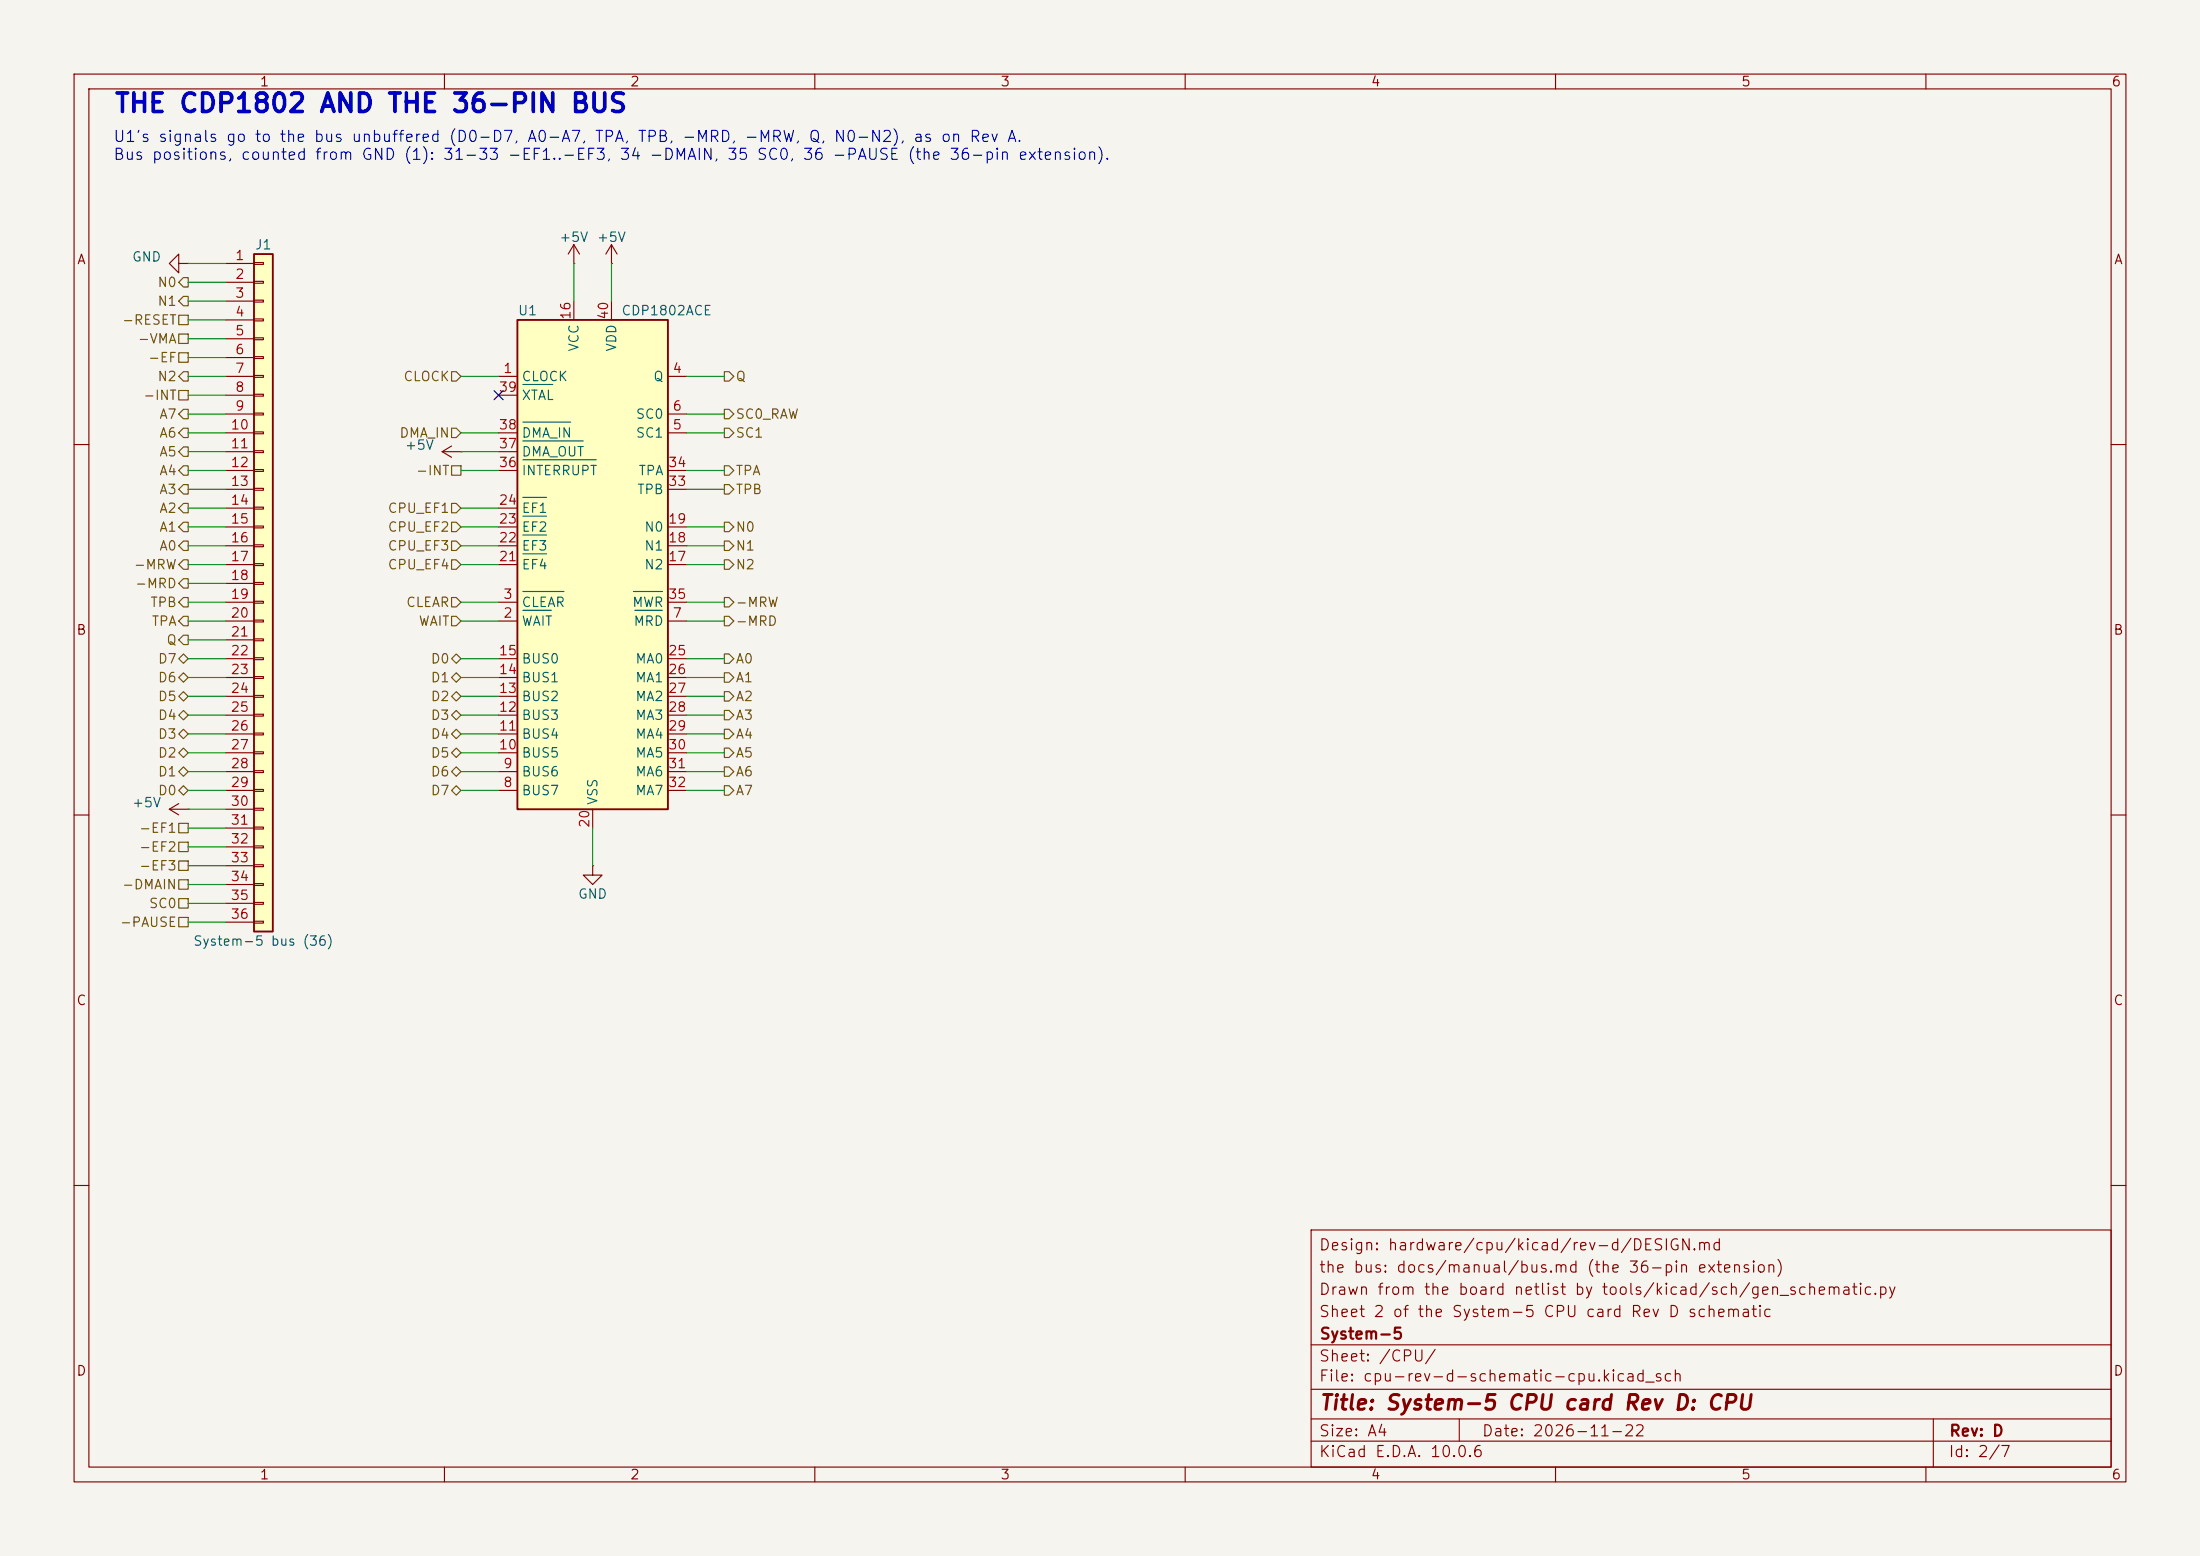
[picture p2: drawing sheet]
<svg xmlns="http://www.w3.org/2000/svg" width="297mm" height="210mm" viewBox="0 0 297 210" stroke-linecap="round" stroke-linejoin="round" font-family="sans-serif">
<path d="M0 0h297v210h-297z" fill="#f5f4ef" stroke="#f5f4ef" stroke-width=".14"/>
<g fill="none" stroke="#840000" stroke-width=".15">
<path d="M10 10h277v190h-277zM12 12h273v186h-273zM60 10v2M110 10v2M160 10v2M210 10v2M260 10v2M10 60h2M285 60h2M10 110h2M285 110h2M10 160h2"/>
<path d="M177 166h108v32h-108zM285 160h2M60 198v2M110 198v2M160 198v2M177 194.5h108M177 191.5h108M177 187.5h108M177 181.5h108M197 191.5v3M210 198v2M260 198v2"/>
<path d="M261 191.5v6.5"/>
</g>
<path d="M69.8 43.2h20.4v66h-20.4z" fill="#ffffc2"/>
<path d="M69.8 43.2h20.4v66h-20.4z" fill="none" stroke="#840000" stroke-width=".25"/>
<g fill="none" stroke="#840000" stroke-width=".15">
<path d="M67.3 50.8h2.5M67.3 58.4h2.5M67.3 53.3h2.5M77.5 40.6v2.6M82.5 40.6v2.6M90.2 50.8h2.5M90.2 58.4h2.5M90.2 55.9h2.5M67.3 76.2h2.5M67.3 73.7h2.5M67.3 71.1h2.5M67.3 68.6h2.5"/>
<path d="M67.3 63.5h2.5M67.3 61h2.5M90.2 76.2h2.5M90.2 73.7h2.5M90.2 71.1h2.5M90.2 66h2.5M90.2 63.5h2.5M67.3 83.8h2.5M67.3 81.3h2.5M67.3 99.1h2.5M67.3 96.5h2.5M67.3 94h2.5"/>
<path d="M67.3 91.4h2.5M67.3 88.9h2.5M90.2 83.8h2.5M90.2 81.3h2.5M90.2 99.1h2.5M90.2 96.5h2.5M90.2 94h2.5M90.2 91.4h2.5M90.2 88.9h2.5M67.3 106.7h2.5M67.3 104.1h2.5M67.3 101.6h2.5"/>
<path d="M80 109.2v2.6M90.2 106.7h2.5M90.2 104.1h2.5M90.2 101.6h2.5"/>
</g>
<path d="M70.6 59.5h8.1M70.6 57h6.4M70.6 51.9h4M70.6 79.8h5.5M70.6 74.8h3.2M70.6 72.2h3.2M70.6 69.7h3.2M70.6 67.1h3.2M70.6 62.1h9.9M85.5 79.8h3.9M70.6 82.4h3.8M85.7 82.4h3.7" fill="none" stroke="#006464" stroke-width=".15"/>
<path d="M34.3 34.3h2.5v91.4h-2.5z" fill="#ffffc2"/>
<path d="M34.3 34.3h2.5v91.4h-2.5z" fill="none" stroke="#840000" stroke-width=".25"/>
<g fill="none" stroke="#840000" stroke-width=".15">
<path d="M24.1 35.6v-1.3l-1.2 1.3 1.2 1.2v-1.2h1.3M25.4 35.6h.1M30.5 35.6h3.8M30.5 38.1h3.8M34.3 35.4h1.3v.3h-1.3zM34.3 38h1.3v.2h-1.3zM77.5 35.6h.1M77.5 33l-.8 1.3M77.5 33l.7 1.3M77.5 33v2.6M82.5 35.6h.1M82.5 33l-.7 1.3"/>
<path d="M82.5 33l.8 1.3M82.5 33v2.6M30.5 40.6h3.8M30.5 43.2h3.8M30.5 45.7h3.8M30.5 48.3h3.8M30.5 50.8h3.8M30.5 53.3h3.8M30.5 55.9h3.8M30.5 58.4h3.8M34.3 40.5h1.3v.3h-1.3zM34.3 43.1h1.3v.2h-1.3z"/>
<path d="M34.3 45.6h1.3v.2h-1.3zM34.3 48.1h1.3v.3h-1.3zM34.3 50.7h1.3v.2h-1.3zM34.3 53.2h1.3v.3h-1.3zM34.3 55.8h1.3v.2h-1.3zM34.3 58.3h1.3v.2h-1.3zM30.5 61h3.8M30.5 63.5h3.8M30.5 66h3.8M30.5 68.6h3.8M30.5 71.1h3.8M30.5 73.7h3.8"/>
<path d="M30.5 76.2h3.8M30.5 78.7h3.8M34.3 60.8h1.3v.3h-1.3zM34.3 63.4h1.3v.2h-1.3zM34.3 65.9h1.3v.3h-1.3zM34.3 68.5h1.3v.2h-1.3zM34.3 71h1.3v.2h-1.3zM34.3 73.5h1.3v.3h-1.3zM34.3 76.1h1.3v.2h-1.3zM34.3 78.6h1.3v.3h-1.3zM59.7 61h2.5M59.7 61l1.3 .7"/>
<path d="M61 60.2l-1.3 .8M62.2 61h.1M30.5 81.3h3.8M30.5 83.8h3.8M30.5 86.4h3.8M30.5 88.9h3.8M30.5 91.4h3.8M30.5 94h3.8M30.5 96.5h3.8M30.5 99.1h3.8M34.3 81.2h1.3v.2h-1.3zM34.3 83.7h1.3v.2h-1.3z"/>
<path d="M34.3 86.2h1.3v.3h-1.3zM34.3 88.8h1.3v.2h-1.3zM34.3 91.3h1.3v.3h-1.3zM34.3 93.9h1.3v.2h-1.3zM34.3 96.4h1.3v.2h-1.3zM34.3 98.9h1.3v.3h-1.3zM22.9 109.2h2.5M22.9 109.2l1.2 .8M24.1 108.5l-1.2 .7M25.4 109.2h.1M30.5 101.6h3.8M30.5 104.1h3.8"/>
<path d="M30.5 106.7h3.8M30.5 109.2h3.8M30.5 111.8h3.8M30.5 114.3h3.8M30.5 116.8h3.8M30.5 119.4h3.8M34.3 101.5h1.3v.2h-1.3zM34.3 104h1.3v.3h-1.3zM34.3 106.6h1.3v.2h-1.3zM34.3 109.1h1.3v.2h-1.3zM34.3 111.6h1.3v.3h-1.3zM34.3 114.2h1.3v.2h-1.3z"/>
<path d="M34.3 116.7h1.3v.3h-1.3zM34.3 119.3h1.3v.2h-1.3zM80 116.8v1.3h1.3l-1.3 1.3-1.3-1.3h1.3M80 116.8h.1M30.5 121.9h3.8M30.5 124.5h3.8M34.3 121.8h1.3v.2h-1.3zM34.3 124.3h1.3v.3h-1.3z"/>
</g>
<g fill="none" stroke="#725600" stroke-width=".15">
<path d="M24.8 37.5h.6v1.2h-.6l-.7-.6zM24.1 52.7h1.3v1.3h-1.3zM24.1 47.6h1.3v1.3h-1.3zM24.1 45.1h1.3v1.3h-1.3zM24.1 42.5h1.3v1.3h-1.3zM24.8 55.2h.6v1.3h-.6l-.7-.6zM24.8 57.8h.6v1.3h-.6l-.7-.7zM24.8 40h.6v1.3h-.6l-.7-.7zM24.8 50.2h.6v1.2h-.6l-.7-.6zM61 50.2h.6l.6 .6-.6 .6h-.6zM61 57.8h.6l.6 .6-.6 .7h-.6zM97.8 55.2h.6l.7 .7-.7 .6h-.6z"/>
<path d="M97.8 57.8h.6l.7 .6-.7 .7h-.6zM97.8 50.2h.6l.7 .6-.7 .6h-.6zM24.8 60.3h.6v1.3h-.6l-.7-.6zM24.8 62.9h.6v1.2h-.6l-.7-.6zM24.8 65.4h.6v1.3h-.6l-.7-.7zM24.8 67.9h.6v1.3h-.6l-.7-.6zM24.8 70.5h.6v1.3h-.6l-.7-.7zM24.8 73h.6v1.3h-.6l-.7-.6zM24.8 75.6h.6v1.2h-.6l-.7-.6zM24.8 78.1h.6v1.3h-.6l-.7-.7zM61 75.6h.6l.6 .6-.6 .6h-.6zM61 73h.6l.6 .7-.6 .6h-.6z"/>
<path d="M61 70.5h.6l.6 .6-.6 .7h-.6zM61 67.9h.6l.6 .7-.6 .6h-.6zM61 62.9h1.2v1.2h-1.2zM97.8 62.9h.6l.7 .6-.7 .6h-.6zM97.8 65.4h.6l.7 .6-.7 .7h-.6zM97.8 70.5h.6l.7 .6-.7 .7h-.6zM97.8 73h.6l.7 .7-.7 .6h-.6zM97.8 75.6h.6l.7 .6-.7 .6h-.6zM24.1 94l.7-.7 .6 .7-.6 .6zM24.1 96.5l.7-.6 .6 .6-.6 .7zM24.8 80.6h.6v1.3h-.6l-.7-.6zM24.8 83.2h.6v1.3h-.6l-.7-.7z"/>
<path d="M24.8 85.7h.6v1.3h-.6l-.7-.6zM24.8 88.3l.6 .6-.6 .6-.7-.6zM24.8 90.8l.6 .6-.6 .7-.7-.7zM24.8 98.4l.6 .7-.6 .6-.7-.6zM61 80.6h.6l.6 .7-.6 .6h-.6zM61 83.2h.6l.6 .6-.6 .7h-.6zM61 91.4l.6-.6 .6 .6-.6 .7zM61 94l.6-.7 .6 .7-.6 .6zM61 96.5l.6-.6 .6 .6-.6 .7zM61 99.1l.6-.7 .6 .7-.6 .6zM61.6 88.3l.6 .6-.6 .6-.6-.6zM97.8 98.4h.6l.7 .7-.7 .6h-.6z"/>
<path d="M97.8 95.9h.6l.7 .6-.7 .7h-.6zM97.8 93.3h.6l.7 .7-.7 .6h-.6zM97.8 90.8h.6l.7 .6-.7 .7h-.6zM97.8 88.3h.6l.7 .6-.7 .6h-.6zM97.8 83.2h.6l.7 .6-.7 .7h-.6zM97.8 80.6h.6l.7 .7-.7 .6h-.6zM24.1 111.1h1.3v1.3h-1.3zM24.1 104.1l.7-.6 .6 .6-.6 .7zM24.1 118.7h1.3v1.3h-1.3zM24.1 116.2h1.3v1.3h-1.3zM24.1 106.7l.7-.7 .6 .7-.6 .6zM24.1 113.7h1.3v1.2h-1.3z"/>
<path d="M24.8 101l.6 .6-.6 .6-.7-.6zM61 101.6l.6-.6 .6 .6-.6 .6zM61 104.1l.6-.6 .6 .6-.6 .7zM61 106.7l.6-.7 .6 .7-.6 .6zM97.8 101h.6l.7 .6-.7 .6h-.6zM97.8 103.5h.6l.7 .6-.7 .7h-.6zM97.8 106h.6l.7 .7-.7 .6h-.6zM24.1 123.8h1.3v1.3h-1.3zM24.1 121.3h1.3v1.3h-1.3z"/>
</g>
<g fill="none" stroke="#009600" stroke-width=".15">
<path d="M25.4 38.1h5.1M25.4 35.6h5.1M77.5 35.6v5M82.5 35.6v5M25.4 50.8h5.1M25.4 58.4h5.1M25.4 55.9h5.1M25.4 45.7h5.1M25.4 43.2h5.1M25.4 40.6h5.1M25.4 53.3h5.1M25.4 48.3h5.1"/>
<path d="M62.2 50.8h5.1M62.2 58.4h5.1M92.7 50.8h5.1M92.7 58.4h5.1M92.7 55.9h5.1M25.4 78.7h5.1M25.4 76.2h5.1M25.4 73.7h5.1M25.4 71.1h5.1M25.4 68.6h5.1M25.4 63.5h5.1M25.4 61h5.1"/>
<path d="M25.4 66h5.1M62.2 76.2h5.1M62.2 73.7h5.1M62.2 71.1h5.1M62.2 68.6h5.1M62.2 63.5h5.1M62.2 61h5.1M92.7 76.2h5.1M92.7 73.7h5.1M92.7 71.1h5.1M92.7 63.5h5.1M92.7 66h5.1"/>
<path d="M25.4 99.1h5.1M25.4 96.5h5.1M25.4 94h5.1M25.4 91.4h5.1M25.4 88.9h5.1M25.4 83.8h5.1M25.4 81.3h5.1M25.4 86.4h5.1M62.2 99.1h5.1M62.2 96.5h5.1M62.2 94h5.1M62.2 91.4h5.1"/>
<path d="M62.2 88.9h5.1M62.2 83.8h5.1M62.2 81.3h5.1M92.7 99.1h5.1M92.7 96.5h5.1M92.7 94h5.1M92.7 91.4h5.1M92.7 88.9h5.1M92.7 83.8h5.1M92.7 81.3h5.1M25.4 104.1h5.1M25.4 106.7h5.1"/>
<path d="M25.4 101.6h5.1M25.4 119.4h5.1M25.4 116.8h5.1M25.4 114.3h5.1M25.4 109.2h5.1M25.4 111.8h5.1M62.2 104.1h5.1M62.2 106.7h5.1M62.2 101.6h5.1M80 111.8v5M92.7 104.1h5.1M92.7 106.7h5.1"/>
<path d="M92.7 101.6h5.1M25.4 121.9h5.1M25.4 124.5h5.1"/>
</g>
<path d="M66.7 52.7l1.2 1.2M67.9 52.7l-1.2 1.2" fill="none" stroke="#000084" stroke-width=".15"/>
<text font-size="2.5" fill="#0000c2" x="15.3" y="15.8">THE CDP1802 AND THE 36-PIN BUS</text>
<text font-size="2" fill="#840000" x="178" y="190.8">Title: System-5 CPU card Rev D: CPU</text>
<g font-size="1.5" fill="#0000c2">
<text x="15.2" y="19.5">U1's signals go to the bus unbuffered (D0-D7, A0-A7, TPA, TPB, -MRD, -MRW, Q, N0-N2), as on Rev A.</text>
<text x="15.2" y="22">Bus positions, counted from GND (1): 31-33 -EF1..-EF3, 34 -DMAIN, 35 SC0, 36 -PAUSE (the 36-pin extension).</text>
</g>
<g font-size="1.5" fill="#840000">
<text x="178" y="172.1">the bus: docs/manual/bus.md (the 36-pin extension)</text>
<text x="178" y="169.1">Design: hardware/cpu/kicad/rev-d/DESIGN.md</text>
<text x="178" y="178.1">Sheet 2 of the System-5 CPU card Rev D schematic</text>
<text x="178" y="175.1">Drawn from the board netlist by tools/kicad/sch/gen_schematic.py</text>
<text x="178" y="184.1">Sheet: /CPU/</text>
<text x="178" y="181.1">System-5</text>
<text x="178" y="186.8">File: cpu-rev-d-schematic-cpu.kicad_sch</text>
<text x="178" y="197">KiCad E.D.A. 10.0.6</text>
<text x="178" y="194.2">Size: A4</text>
<text x="200" y="194.2">Date: 2026-11-22</text>
<text x="263" y="197">Id: 2/7</text>
<text x="263" y="194.2">Rev: D</text>
</g>
<g font-size="1.3" fill="#840000">
<text x="35" y="12">1</text>
<text x="85" y="12">2</text>
<text x="135" y="12">3</text>
<text x="185" y="12">4</text>
<text x="235" y="12">5</text>
<text x="285" y="12">6</text>
<text x="10.3" y="36">A</text>
<text x="285.3" y="36">A</text>
<text x="10.2" y="86">B</text>
<text x="285.2" y="86">B</text>
<text x="10.2" y="136">C</text>
<text x="285.2" y="136">C</text>
<text x="10.2" y="186">D</text>
<text x="285.2" y="186">D</text>
<text x="35" y="200">1</text>
<text x="85" y="200">2</text>
<text x="135" y="200">3</text>
<text x="185" y="200">4</text>
<text x="235" y="200">5</text>
<text x="285" y="200">6</text>
</g>
<g font-size="1.3" fill="#006464">
<text x="17.7" y="35.6">GND</text>
<text x="34.3" y="34">J1</text>
<text x="75.4" y="33">+5V</text>
<text x="80.5" y="33">+5V</text>
<text x="69.8" y="42.9">U1</text>
<text x="78.4" y="47.5" transform="rotate(-90 78.4 47.5)">VCC</text>
<text x="83.5" y="47.5" transform="rotate(-90 83.5 47.5)">VDD</text>
<text x="83.8" y="42.9">CDP1802ACE</text>
<text x="70.3" y="51.8">CLOCK</text>
<text x="88.1" y="51.8">Q</text>
<text x="70.3" y="59.4">DMA_IN</text>
<text x="70.3" y="54.3">XTAL</text>
<text x="85.7" y="59.4">SC1</text>
<text x="85.7" y="56.8">SC0</text>
<text x="54.6" y="61">+5V</text>
<text x="70.3" y="64.5">INTERRUPT</text>
<text x="70.3" y="61.9">DMA_OUT</text>
<text x="86.1" y="64.5">TPA</text>
<text x="70.3" y="69.5">EF1</text>
<text x="85.9" y="67">TPB</text>
<text x="70.3" y="77.2">EF4</text>
<text x="70.3" y="74.6">EF3</text>
<text x="70.3" y="72.1">EF2</text>
<text x="86.9" y="77.2">N2</text>
<text x="86.9" y="74.6">N1</text>
<text x="86.9" y="72.1">N0</text>
<text x="70.3" y="82.2">CLEAR</text>
<text x="85.3" y="82.2">MWR</text>
<text x="70.3" y="84.8">WAIT</text>
<text x="70.3" y="89.9">BUS0</text>
<text x="85.4" y="84.8">MRD</text>
<text x="85.7" y="89.9">MA0</text>
<text x="70.3" y="94.9">BUS2</text>
<text x="70.3" y="92.4">BUS1</text>
<text x="85.7" y="92.4">MA1</text>
<text x="85.7" y="94.9">MA2</text>
<text x="70.3" y="100">BUS4</text>
<text x="70.3" y="97.5">BUS3</text>
<text x="85.7" y="97.5">MA3</text>
<text x="85.7" y="100">MA4</text>
<text x="70.3" y="107.6">BUS7</text>
<text x="70.3" y="105.1">BUS6</text>
<text x="70.3" y="102.6">BUS5</text>
<text x="85.7" y="102.6">MA5</text>
<text x="85.7" y="105.1">MA6</text>
<text x="85.7" y="107.6">MA7</text>
<text x="17.7" y="109.3">+5V</text>
<text x="81" y="108.7" transform="rotate(-90 81 108.7)">VSS</text>
<text x="77.9" y="121.6">GND</text>
<text x="26" y="128">System-5 bus (36)</text>
</g>
<g font-size="1.3" fill="#a90000">
<text x="31.7" y="35.4">1</text>
<text x="31.7" y="38">2</text>
<text x="31.7" y="40.5">3</text>
<text x="31.7" y="43">4</text>
<text x="31.7" y="45.6">5</text>
<text x="77.3" y="43.2" transform="rotate(-90 77.3 43.2)">16</text>
<text x="82.4" y="43.2" transform="rotate(-90 82.4 43.2)">40</text>
<text x="31.7" y="48.1">6</text>
<text x="31.7" y="50.7">7</text>
<text x="31.7" y="53.2">8</text>
<text x="67.2" y="53.2">39</text>
<text x="67.8" y="50.7">1</text>
<text x="90.7" y="50.7">4</text>
<text x="31" y="58.3">10</text>
<text x="31.7" y="55.7">9</text>
<text x="67.2" y="58.3">38</text>
<text x="90.7" y="58.3">5</text>
<text x="90.7" y="55.7">6</text>
<text x="31" y="60.8">11</text>
<text x="31" y="63.4">12</text>
<text x="31" y="65.9">13</text>
<text x="67.2" y="63.4">36</text>
<text x="67.2" y="60.8">37</text>
<text x="90.1" y="65.9">33</text>
<text x="90.1" y="63.4">34</text>
<text x="31" y="68.4">14</text>
<text x="31" y="71">15</text>
<text x="67.2" y="71">23</text>
<text x="67.2" y="68.4">24</text>
<text x="90.1" y="71">19</text>
<text x="31" y="73.5">16</text>
<text x="31" y="76.1">17</text>
<text x="67.2" y="76.1">21</text>
<text x="67.2" y="73.5">22</text>
<text x="90.1" y="76.1">17</text>
<text x="90.1" y="73.5">18</text>
<text x="31" y="78.6">18</text>
<text x="31" y="81.1">19</text>
<text x="31" y="83.7">20</text>
<text x="67.8" y="83.7">2</text>
<text x="67.8" y="81.1">3</text>
<text x="90.1" y="81.1">35</text>
<text x="90.7" y="83.7">7</text>
<text x="31" y="86.2">21</text>
<text x="31" y="88.8">22</text>
<text x="67.2" y="88.8">15</text>
<text x="90.1" y="88.8">25</text>
<text x="31" y="91.3">23</text>
<text x="31" y="93.8">24</text>
<text x="67.2" y="93.8">13</text>
<text x="67.2" y="91.3">14</text>
<text x="90.1" y="91.3">26</text>
<text x="90.1" y="93.8">27</text>
<text x="31" y="96.4">25</text>
<text x="31" y="98.9">26</text>
<text x="31" y="101.5">27</text>
<text x="67.2" y="101.5">10</text>
<text x="67.2" y="98.9">11</text>
<text x="67.2" y="96.4">12</text>
<text x="90.1" y="96.4">28</text>
<text x="90.1" y="98.9">29</text>
<text x="90.1" y="101.5">30</text>
<text x="31" y="104">28</text>
<text x="31" y="106.5">29</text>
<text x="67.8" y="106.5">8</text>
<text x="67.8" y="104">9</text>
<text x="90.1" y="104">31</text>
<text x="90.1" y="106.5">32</text>
<text x="31" y="109.1">30</text>
<text x="31" y="111.6">31</text>
<text x="79.9" y="111.8" transform="rotate(-90 79.9 111.8)">20</text>
<text x="31" y="114.2">32</text>
<text x="31" y="116.7">33</text>
<text x="31" y="119.2">34</text>
<text x="31" y="121.8">35</text>
<text x="31" y="124.3">36</text>
</g>
<g font-size="1.3" fill="#725600">
<text x="21.2" y="39.1">N0</text>
<text x="21.2" y="41.6">N1</text>
<text x="16.4" y="44.1">-RESET</text>
<text x="18.5" y="46.7">-VMA</text>
<text x="19.9" y="49.2">-EF</text>
<text x="21.2" y="51.8">N2</text>
<text x="54.4" y="51.8">CLOCK</text>
<text x="99.2" y="51.8">Q</text>
<text x="19.2" y="54.3">-INT</text>
<text x="21.4" y="56.8">A7</text>
<text x="21.4" y="59.4">A6</text>
<text x="53.8" y="59.4">DMA_IN</text>
<text x="99.2" y="56.8">SC0_RAW</text>
<text x="99.2" y="59.4">SC1</text>
<text x="21.4" y="61.9">A5</text>
<text x="21.4" y="64.5">A4</text>
<text x="56.1" y="64.5">-INT</text>
<text x="99.2" y="64.5">TPA</text>
<text x="21.4" y="67">A3</text>
<text x="21.4" y="69.5">A2</text>
<text x="52.3" y="69.5">CPU_EF1</text>
<text x="99.2" y="67">TPB</text>
<text x="18" y="77.2">-MRW</text>
<text x="21.4" y="72.1">A1</text>
<text x="21.4" y="74.6">A0</text>
<text x="52.3" y="77.2">CPU_EF4</text>
<text x="52.3" y="74.6">CPU_EF3</text>
<text x="52.3" y="72.1">CPU_EF2</text>
<text x="99.2" y="72.1">N0</text>
<text x="99.2" y="74.6">N1</text>
<text x="99.2" y="77.2">N2</text>
<text x="18.1" y="79.7">-MRD</text>
<text x="20.2" y="82.2">TPB</text>
<text x="54.7" y="82.2">CLEAR</text>
<text x="99.2" y="82.2">-MRW</text>
<text x="20.4" y="84.8">TPA</text>
<text x="21.2" y="89.9">D7</text>
<text x="22.4" y="87.3">Q</text>
<text x="56.4" y="84.8">WAIT</text>
<text x="58.1" y="89.9">D0</text>
<text x="99.2" y="89.9">A0</text>
<text x="99.2" y="84.8">-MRD</text>
<text x="21.2" y="92.4">D6</text>
<text x="21.2" y="94.9">D5</text>
<text x="58.1" y="92.4">D1</text>
<text x="58.1" y="94.9">D2</text>
<text x="99.2" y="94.9">A2</text>
<text x="99.2" y="92.4">A1</text>
<text x="21.2" y="97.5">D4</text>
<text x="21.2" y="100">D3</text>
<text x="58.1" y="97.5">D3</text>
<text x="58.1" y="100">D4</text>
<text x="99.2" y="100">A4</text>
<text x="99.2" y="97.5">A3</text>
<text x="21.2" y="102.6">D2</text>
<text x="21.2" y="105.1">D1</text>
<text x="21.2" y="107.6">D0</text>
<text x="58.1" y="102.6">D5</text>
<text x="58.1" y="105.1">D6</text>
<text x="58.1" y="107.6">D7</text>
<text x="99.2" y="102.6">A5</text>
<text x="99.2" y="105.1">A6</text>
<text x="99.2" y="107.6">A7</text>
<text x="18.7" y="112.7">-EF1</text>
<text x="18.7" y="117.8">-EF3</text>
<text x="18.7" y="115.3">-EF2</text>
<text x="16.1" y="125.4">-PAUSE</text>
<text x="16.4" y="120.3">-DMAIN</text>
<text x="20" y="122.9">SC0</text>
</g>
</svg>
